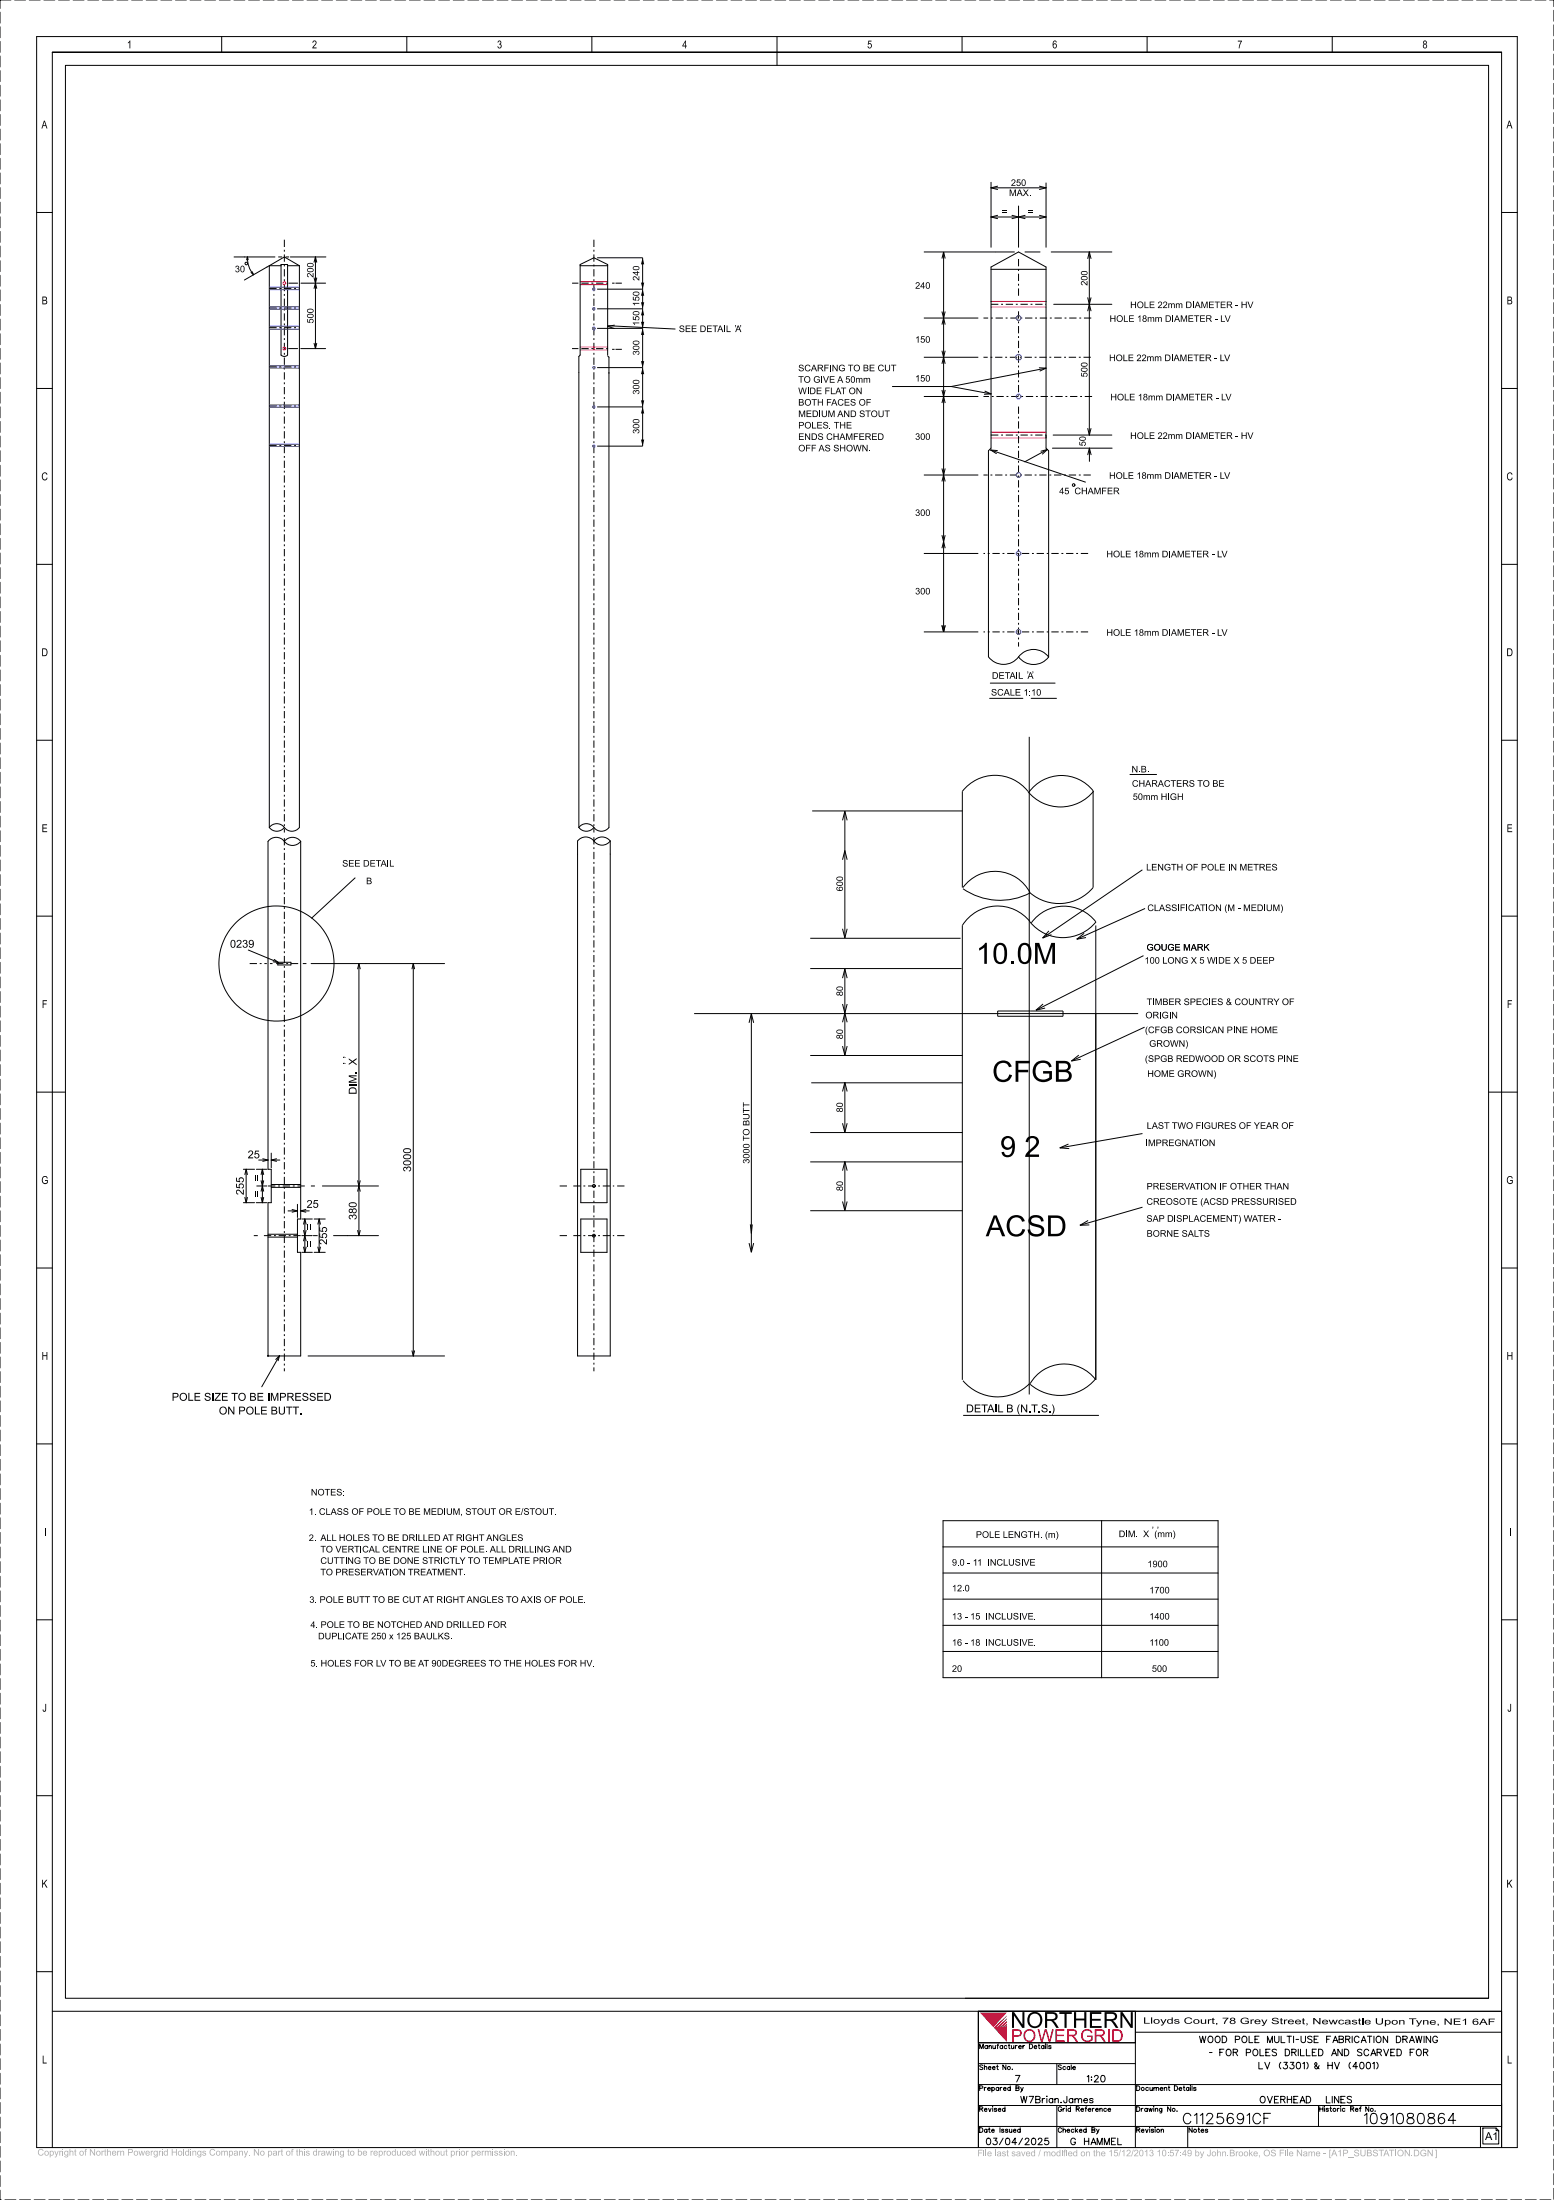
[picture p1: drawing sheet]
<svg xmlns="http://www.w3.org/2000/svg" width="594mm" height="841mm" viewBox="0 0 594 841" stroke-linecap="round" stroke-linejoin="round" font-family="sans-serif">
<g fill="none" stroke="#000" stroke-width=".38">
<path d="M14 14h566v807h-566zM84.7 14v6M155.5 14v6M226.2 14v6M297 14v11M367.7 14v6M438.5 14v6M509.2 14v6M25 25h544v738.9h-544zM378.8 71.8h21M378.8 69.7v24.8M378.8 71.8l2.5 .6"/>
<path d="M381.3 71.2l-2.5 .6M389.3 78.8v15.7M397.3 71.2l2.5 .6M399.8 69.9v24.6M399.8 71.8l-2.5 .6M14 81.2h6M89.5 98.2h15.6M94.6 98.2a9.9 9.9 0 0 0 2.3 6.8M94.6 98.2l.3 1.1M94.6 98.2l-.3 1.2M106.5 98.2h1.2M109.3 98.2h1.1"/>
<path d="M111 98.2h13.6M120.6 98.2v35.1M120.6 98.2l-.5 2M120.6 98.2l.5 2M228.2 98.5h17.4v72h-17.4M353.1 96.3h34.6M360.7 96.3v145.3M360.7 96.3l-.7 2.5M360.7 96.3l.6 2.5M378.8 83h21M378.8 83l2.5 .6M381.3 82.3l-2.5 .7"/>
<path d="M386.8 82.3l5 1.3M391.8 96.3h5.7M391.8 82.3l-5 1.3M397.3 82.3l2.5 .7M399.8 83l-2.5 .6M401.8 96.3h23.2M416.4 96.3v70M416.4 96.3l-.6 2.5M416.4 96.3l.6 2.5M574 81.2h6M96 104.2l.9 .8M96.4 103.9l.5 1.1"/>
<path d="M102.9 101.6v214.7M102.9 101.6l-9.5 5.4M102.9 101.6l5.8-3.4 5.7 3.4M102.9 101.6h4.5M107.4 101.1h2.5v34.6a1.75 1.75 0 0 1-2.5 0zM109.9 101.6h4.5M110.4 108.2h3.4M114.4 101.6v214.7a3.6 3.6 0 0 1-5.7 0M115 108.2h9.5M120.1 106.2l.5 2M120.6 108.2l-.5 2.1M120.6 108.2l.5 2.1"/>
<path d="M121.1 106.2l-.5 2M221.8 101.6h10.5M228.2 118.1h17.4M228.2 110.5h17.4M360 119.1l.7 2.5M361.3 119.1l-.6 2.5M378.8 103h21M402.8 116.3h22.2M415.8 113.8l.6 2.5M416.4 116.3l-.6 2.5M416.4 116.3l.6 2.5M417 113.8l-.6 2.5"/>
<path d="M110.3 133.3h3.5M115 133.3h9.5M120.1 131.2l.5 2.1M121.1 131.2l-.5 2.1M228.2 125.5h17.4M232.3 136l.5 .5v179.8a3.6 3.6 0 0 1-5.8 0M232.3 135.7v-34.6l-5.3-2.6-5.2 2.6v34.6l-.5 .6v180M232.3 124.5l25.8 1.3M234.8 124.3l-2.5 .5 2.5 .8M353.1 121.6h20.8M353.1 136.6h20.8M360 134.1l.7 2.5"/>
<path d="M360.7 121.6l-.7 2.5M360.7 121.6l.6 2.5M360.7 136.6l-.7 2.5M360.7 136.6l.6 2.5M361.3 134.1l-.6 2.5M14 148.5h6M228.2 155.6h17.4M228.2 140.5h17.4M341.1 147.8h22.5M353.1 151.6h20.8M360 149.1l.7 2.5M360.7 151.6l-.7 2.5"/>
<path d="M360.7 151.6l.6 2.5M361.3 149.1l-.6 2.5M363.6 147.8l15.2 2.8M376.5 149.5l2.3 1.1M378.8 150.6l-2.5 .1M397.3 140.6l2.5 .1M399.8 140.7l-36.2 7.1M399.8 140.7l-2.3 1.1M574 148.5h6M360 179.1l.7 2.5M361.3 179.1l-.6 2.5M378.7 172l36.2 12.3"/>
<path d="M378.7 172l2.2 1.4M378.7 172l2.5 .2M400.4 171.8l-2.5 .7M400.4 171.8l-1.9 1.8M400.4 171.8l-8.7 4.7M402.3 171.3h22.8M402.6 166.3h22.4M415.8 163.8l.6 2.5M416.4 171.3l-.6 2.5M416.4 171.3l.7 2.5M416.4 171.3v5.1M417 163.8l-.6 2.5"/>
<path d="M353.1 181.6h20.8M360.7 181.6l-.7 2.5M360.7 181.6l.6 2.5M14 215.7h6M353.1 211.6h20.8M360 204.6l.7 2.5M360.7 207.1l.6 2.5M360.7 207.1l-.7 2.5M361.3 204.6l-.6 2.5M574 215.7h6M360 239.1l.7 2.5M361.3 239.1l-.6 2.5"/>
<path d="M353.1 241.6h20.8M389.3 251.1a7.2 7.2 0 0 1 11.5 .1M389.3 251.1a7.2 7.2 0 0 0 11.5 .1M389.3 251.1a7.2 7.2 0 0 1-11.5 0v-78.8l1-1v-69.2l10.5-5.8 10.5 5.8v69.2l1 1v78.9M378.3 267h12.7M378.5 261.1h24.8M394.2 267h9.6M14 283h6M393.4 281.7v251.4M431.8 296.1h10.4M574 283h6M102.9 316.3a3.6 3.6 0 0 0 5.8 0"/>
<path d="M102.9 316.3a3.6 3.6 0 0 1 5.8 0M221.3 316.3a3.6 3.6 0 0 1 5.7 0M221.3 316.3a3.6 3.6 0 0 0 5.7 0M310.4 310h57.5M322.9 310.1v48.4M322.9 310.1l-.8 3.5M322.9 310.1l.9 3.5M392.9 302.4a15.9 15.9 0 0 0-25.1 .1v36.8M393.3 302.8a15.4 15.4 0 0 1 24.5-.5v37a16.9 16.9 0 0 1-24 2M418 302.4a16.2 16.2 0 0 1-25.1 .1M108.7 321.6a3.9 3.9 0 0 1 6.2 0M108.7 321.6a3.9 3.9 0 0 0 6.2 0"/>
<path d="M114.9 321.6v144.4h-1.2v12.7h1.2v39.7h-12.5v-58.6h1.3v-12.8h-1.3v-125.4a3.9 3.9 0 0 1 6.3 0M135.8 335.5l-16.8 15.6M227 321.5a3.9 3.9 0 0 0 6.3 0M227 321.5a3.9 3.9 0 0 1 6.3 0M233.3 321.5v196.9h-12.5v-196.9a3.9 3.9 0 0 1 6.2 0M322.1 328.7l.8-3.6 .9 3.6M368.1 339.3a15.1 15.1 0 0 1 25.7 2M368.1 339.7a24.9 24.9 0 0 0 25.7 1.6M436.7 332.5l-38.2 26.1M14 350.2h6M309.7 358.7h57.5M322.1 355l.8 3.5"/>
<path d="M323.8 355l-.9 3.5M393.7 352.4a15.9 15.9 0 0 0-25.9 1.4v173.7M400.9 355.9l-2.4 2.7M401.9 357.3l-3.4 1.3M414.4 356.8l-2.8 2.2M415.1 358.4l-3.5 .6M418.9 352.4a15.4 15.4 0 0 0-24.7 .4M418.9 353.8v173.7M419 352.4a16.2 16.2 0 0 1-25.3 .1M437.7 347.3l-26.1 11.7M574 350.2h6M94.9 363.2l11.6 4.8"/>
<path d="M104.4 367.7l2.1 .3M104.8 366.8l1.7 1.2M106.2 367.9h5v1h-5zM118.9 368.3h51M137.2 368.3v104M137.2 368.3l-.5 2.1M137.2 368.3l.5 2.1M158 368.3v150.1M158 368.3l-.5 2.1M158 368.3l.5 2.1M309.7 370.3h57.9M322.9 370.4v33"/>
<path d="M322.9 370.4l-.8 3.5M322.9 370.4l.9 3.5M437.1 365.3l-41.1 20.9M265.3 387.5h169.7M287.2 387.5l-.9 3.5M287.2 387.5l.9 3.5M287.2 387.5v91.2M322.1 399.9l.8 3.5M322.1 383.8l1.7 7M323.8 399.9l-.9 3.5M323.8 383.8l-1.7 7M381.4 386.5h24.9v2h-24.9z"/>
<path d="M398.7 383.8l-2.7 2.4M399.5 385.4l-3.5 .8M437.5 392.7l-28 12.9M14 417.5h11M309.7 403.5h58.2M310.1 413.9h57.8M322.9 413.8v19.1M322.9 413.8l-.8 3.4M322.9 413.8l.9 3.4M412.4 403.3l-2.9 2.3M413.1 404.9l-3.6 .7M569 417.5h11"/>
<path d="M309.7 432.9h58.2M322.1 429.4l.8 3.5M323.8 429.4l-.9 3.5M405.1 438.8l3.6 .3M408.4 437.4l-3.3 1.4M436.7 433.3l-31.6 5.5M93 459.8h4.3M93 447h4.3M93.6 457.7l.5 2.1M94.1 447v12.8M94.1 447l.5 2M94.1 447l-.5 2"/>
<path d="M94.6 457.7l-.5 2.1M97.9 459.8h4.1M98 447h4M98.1 453.4h3.9M98.9 443.5h3.5M99.8 451.4l1 4M99.8 457.7l.5 2.1M100.3 447v12.8M100.3 447l-.5 2M100.3 447l.5 2M100.4 443l2 .5M100.8 451.4l-1 4"/>
<path d="M100.8 457.7l-.5 2.1M102.4 443.5l-2 .4M103.7 453.9h11.2M103.7 452.8h11.2M103.7 440.8v5.6M103.7 443.5l2 .4M103.7 443.5h3.3M105.7 443l-2 .5M123.2 453.4h21.5M136.7 451.4l1 4M137.7 451.4l-1 4M222 447h10v12.8h-10z"/>
<path d="M309.7 444.2h58.2M322.1 459.3l.8 3.5M322.9 444v18.8M322.9 444l-.8 3.5M322.9 444l.9 3.5M323.8 459.3l-.9 3.5M102.4 472.9h11.3M102.4 471.8h11.3M110.1 462.9h3.6M111.7 462.4l2 .5M113.7 462.9l-2 .5M113.7 460.4v5"/>
<path d="M114.9 462.9h3.3M114.9 462.9l2 .5M115.4 472.3h3.9M115.4 478.7h4M115.4 466h4M116 476.7l.5 2M116 470.4l.5 1.9M116.5 466v12.7M116.5 466l-.5 2M116.5 466l.5 2M116.5 472.3l-.5 2.1M116.5 472.3l.5 2.1"/>
<path d="M116.9 462.4l-2 .5M117 476.7l-.5 2M117 470.4l-.5 1.9M120.1 478.7h4.2M120.1 466h4.2M121.5 476.7l.5 2M122 466v12.7M122 466l-.5 2M122 466l.5 2M122.5 476.7l-.5 2M127.5 472.3h17.2M136.7 470.4l.5 1.9"/>
<path d="M137.7 470.4l-.5 1.9M222 466h10v12.7h-10zM286.3 475.2l.9 3.5M286.8 468l.4 3.5 .3-3.4M288.1 475.2l-.9 3.5M309.7 462.8h58.2M415.9 466.6l-3.1 1.8M416.4 468.3l-3.6 .1M436.7 461.5l-23.9 6.9M14 484.7h6M574 484.7h6M102.3 518.1l.2 .4"/>
<path d="M102.7 518.1l-.4 .4M106.9 518.2l-1.5 1.5M106.9 518.2l-.6 2M106.9 518.2l-6.9 11.9M117.8 518.4h52.1M157.5 516.4l.5 2M158.5 516.4l-.5 2M368.1 527.8a17.2 17.2 0 0 0 25.4 1.1M418.7 527.1a17.6 17.6 0 0 1-24.9 2.1M418.7 527.3a15 15 0 0 0-24.9 1.6M14 552h6M368.2 541.1h51.9"/>
<path d="M574 552h6M360.5 581.3h105.1v60h-105.1zM360.5 591.3h105.1M421.1 581.3v60M14 619.2h6M360.5 611.3h105.1M360.5 601.3h105.1M574 619.2h6M360.5 631.3h105.1M360.5 621.3h105.1M14 686.4h6M574 686.4h6"/>
<path d="M14 753.7h6M574 753.7h6M20 768.9h554M369 763.9h200M374 768.9h60v12h-60zM374 768.9v52M565.9 812.9v8.1M566.8 813.5h5.1v1h1v5.1h-6.1zM571.9 813.5l1 1M574 821v-801h-554v801"/>
<circle cx="94.2" cy="100.7" r=".5"/>
<circle cx="410.4" cy="185.4" r=".5"/>
<circle cx="105.7" cy="368.3" r="22"/>
<circle cx="227" cy="453.4" r=".54"/>
<circle cx="227" cy="472.4" r=".54"/>
</g>
<g fill="none" stroke="#000" stroke-width=".38" stroke-dasharray="2.8 1.1 .7 1.1" stroke-linecap="butt">
<path d="M108.7 91.6v226.7M227 91.6v226.7M389.3 99v15.1M102.9 110.3h11.5M102.9 117.8h11.5M221.1 108.2h-2.4M222.2 108.2h10.7M234 108.2h.9M235.3 108.2h2.4M378.8 116.3h21M389.3 119v32.2M102.9 125.3h11.5"/>
<path d="M221.1 133.3h-2.4M222.2 133.3h10.7M234 133.5h.9M235.3 133.5h2.4M416.9 136.6h-41M417.1 121.6h-41.2M102.9 140.2h11.5M102.9 155.2h11.5M389.3 155.4v91.8M417.4 151.6h-41.5M102.9 170.3h11.5M378.8 166.3h21"/>
<path d="M416.9 181.6h-41M415.9 211.6h-40M415.9 241.6h-40M108.7 320.4v203.8M227 320v204.2M95.4 368.3h6.6M103.2 368.3h1M105.6 368.3h8.6M115.7 368.3h1.4M102.4 453.4h14.2M118.9 453.4h1.5M213.9 453.4h3"/>
<path d="M219.1 453.4h15.7M235.9 453.4h3M98.5 472.3h-1.5M114.9 472.3h-14.1M119.7 472.3h1.7M213.9 472.3h3M219.1 472.3h15.7M235.9 472.3h3"/>
</g>
<g fill="none" stroke="#ff0060" stroke-width=".38">
<path d="M221.8 107.7h10.5M221.8 108.8h10.5M378.8 117.4h21M378.8 115.2h21M221.8 132.7h10.5M221.8 133.8h10.5M378.8 167.4h21M378.8 165.2h21"/>
<circle cx="108.7" cy="108.2" r=".55"/>
<circle cx="108.7" cy="133.2" r=".54"/>
</g>
<g fill="#000">
<path d="M245.6 110.5l.6 2.5h-1.2zM245.6 98.5l.6 2.5h-1.2zM245 115.5h1.2l-.6 2.6zM245 108h1.2l-.6 2.5zM245.6 125.5l.6 2.5h-1.2zM245.6 118.1l.6 2.5h-1.2zM245 138.1h1.2l-.6 2.4zM245 123h1.2l-.6 2.5zM245.6 155.6l.6 2.5h-1.2zM245.6 140.5l.6 2.5h-1.2zM245 153h1.2l-.6 2.6zM245 168h1.2l-.6 2.5z"/>
<path d="M133.3 404.6l1.4 1 1.6-1.1v.5l-1.3 .8 1.3 1v.4l-1.5-1.1-1.5 1v-.5l1.1-.8-1.1-.8z" fill-rule="evenodd"/>
<path d="M442 585.1h.2l-.5 1.6 .5 1.6a2.27 2.27 0 0 1-.2-3.2z" fill-rule="evenodd"/>
</g>
<g fill="none" stroke="#00f" stroke-width=".38">
<path d="M102.9 109.8h11.5M102.9 110.7h11.5M102.9 117.3h11.5M102.9 118.2h11.5M102.9 124.7h11.5M102.9 125.8h11.5M102.9 139.8h11.5M102.9 140.7h11.5M102.9 154.8h11.5M102.9 155.7h11.5M102.9 169.8h11.5M102.9 170.7h11.5"/>
<circle cx="227" cy="110.5" r=".46"/>
<circle cx="227" cy="118" r=".45"/>
<circle cx="227" cy="125.5" r=".54"/>
<circle cx="389.3" cy="136.6" r="1.09"/>
<circle cx="389.3" cy="121.6" r=".9"/>
<circle cx="227" cy="140.5" r=".45"/>
<circle cx="227" cy="155.5" r=".45"/>
<circle cx="389.3" cy="151.6" r=".9"/>
<circle cx="227" cy="170.5" r=".46"/>
<circle cx="389.3" cy="181.6" r=".91"/>
<circle cx="389.3" cy="211.6" r=".9"/>
<circle cx="389.3" cy="241.6" r=".9"/>
</g>
<path d="M0 0h594v841h-594v-841" fill="none" stroke="#000" stroke-width=".38" stroke-dasharray="4.2 1.4"/>
<g fill="#b10024">
<path d="M374.5 769.3h10.4l-5.2 5.6z"/>
<path d="M379.8 775.1l5.1-4.6-4.2 4.6 4.2-3.5v.3l-3.2 3.2 3.2-2.5v.5l-2.1 2 2.1-1.6v.7l-1.1 .9 1.1-.7v6.2z" fill-rule="evenodd"/>
</g>
<path d="M402.8 15.6a1.89 1.89 0 0 0 .4 2.9 .96 .96 0 0 0 .8-1.1 .96 .96 0 0 0-1.1-.8l-.2 .3a.68 .68 0 0 1 0-.8 .68 .68 0 0 1 .8-.2l.1 .3h.3a.7 .7 0 0 0-.4-.6 .7 .7 0 0 0-.7 0zM402.8 17.1a.56 .56 0 0 1 .8 .4 .56 .56 0 0 1-.8 .5z" fill-rule="evenodd" fill="#000"/>
<g fill="none" stroke="#000" stroke-width=".38">
<path d="M434 768.9v52M434 776.9h140M374 780.9h60M374 788.9h60M374 796.9h200M399.6 781.4h.1M399.6 781.9v1.2M404 788.9v8M455 797.4h.1M455 798v1.2M374 804.9h200M374 812.9h200"/>
<path d="M379.4 805.4h.1M379.4 806v1.1M400.2 801.2v.3zM400.2 802.2v1.7M404 804.9v16M407.5 805.4h.1M407.6 806v1.1M439.3 813.4h.1M439.5 813.9v1.2M440.9 805.4h.1M441 806v1.1M441.5 813.4h.1"/>
<path d="M441.5 813.9v1.2M454 812.9v8M504 804.9v8M506.2 805.4h.1M506.3 806v1.1M512.4 805.4h.1M512.5 806v1.1M374 820.9v-52h200v52.1"/>
</g>
<g font-size="8">
<text x="373.1" y="368.4">10.0M</text>
<text x="379.2" y="413.5">CFGB</text>
<text x="382.2" y="442.3">9 2</text>
<text x="376.8" y="472.6">ACSD</text>
</g>
<text font-size="6" x="386.2" y="775.2">NORTHERN</text>
<text font-size="4.8" fill="#b10024" x="386.4" y="780.6">PO WERGRID</text>
<g font-size="4">
<text x="452.3" y="811.9">C1125691CF</text>
<text x="521.5" y="811.9">1091080864</text>
</g>
<g font-size="3">
<text x="48.5" y="18.5">1</text>
<text x="119.3" y="18.5">2</text>
<text x="190" y="18.5">3</text>
<text x="260.8" y="18.5">4</text>
<text x="331.5" y="18.5">5</text>
<text x="473" y="18.5">7</text>
<text x="543.7" y="18.5">8</text>
<text x="15.9" y="49.1">A</text>
<text x="575.8" y="49.1">A</text>
<text x="15.9" y="116.4">B</text>
<text x="575.9" y="116.4">B</text>
<text x="15.8" y="183.6">C</text>
<text x="575.8" y="183.6">C</text>
<text x="15.9" y="250.9">D</text>
<text x="575.8" y="250.9">D</text>
<text x="15.9" y="318.1">E</text>
<text x="575.9" y="318.1">E</text>
<text x="87.9" y="362.3">0239</text>
<text x="16" y="385.3">F</text>
<text x="576" y="385.3">F</text>
<text x="131.5" y="407.1" transform="rotate(-90 131.5 407.1)">, ,</text>
<text x="136.3" y="418.4" transform="rotate(-90 136.3 418.4)">DIM.</text>
<text x="94.7" y="442.8">25</text>
<text x="157.1" y="448" transform="rotate(-90 157.1 448)">3000</text>
<text x="15.8" y="452.6">G</text>
<text x="99.4" y="451.4" transform="rotate(-90 99.4 451.4)">=</text>
<text x="575.8" y="452.6">G</text>
<text x="93.2" y="456.9" transform="rotate(-90 93.2 456.9)">255</text>
<text x="99.4" y="457.8" transform="rotate(-90 99.4 457.8)">=</text>
<text x="117.2" y="461.7">25</text>
<text x="136.3" y="466.4" transform="rotate(-90 136.3 466.4)">380</text>
<text x="119.6" y="470.4" transform="rotate(-90 119.6 470.4)">=</text>
<text x="119.6" y="476.8" transform="rotate(-90 119.6 476.8)">=</text>
<text x="125" y="475.9" transform="rotate(-90 125 475.9)">255</text>
<text x="15.9" y="519.8">H</text>
<text x="575.9" y="519.8">H</text>
<text x="65.6" y="535.5">POLE SIZE TO BE IMPRESSED</text>
<text x="369.2" y="539.9">DETAIL B (N.T.S.)</text>
<text x="83.6" y="540.7">ON POLE BUTT.</text>
<text x="16.8" y="587.1">I</text>
<text x="576.8" y="587.1">I</text>
<text x="16.2" y="654.3">J</text>
<text x="576.2" y="654.3">J</text>
<text x="15.9" y="721.6">K</text>
<text x="575.8" y="721.6">K</text>
<text x="16.1" y="788.8">L</text>
<text x="576.1" y="788.8">L</text>
<text x="567.6" y="818.1">A1</text>
</g>
<g font-size="2.5">
<text x="386.4" y="71.1">250</text>
<text x="385.7" y="74.9">MAX.</text>
<text x="383" y="81.9">=</text>
<text x="393" y="81.9">=</text>
<text x="89.8" y="104.1">30</text>
<text x="119.8" y="106.2" transform="rotate(-90 119.8 106.2)">200</text>
<text x="244.4" y="107.3" transform="rotate(-90 244.4 107.3)">240</text>
<text x="349.8" y="110.4">240</text>
<text x="415.7" y="109.2" transform="rotate(-90 415.7 109.2)">200</text>
<text x="244.4" y="117.1" transform="rotate(-90 244.4 117.1)">150</text>
<text x="432" y="117.8">HOLE 22mm DIAMETER - HV</text>
<text x="119.8" y="123.7" transform="rotate(-90 119.8 123.7)">500</text>
<text x="244.4" y="124.6" transform="rotate(-90 244.4 124.6)">150</text>
<text x="280.7" y="124.6">, ,</text>
<text x="424.1" y="123">HOLE 18mm DIAMETER - LV</text>
<text x="259.5" y="126.9">SEE DETAIL</text>
<text x="281" y="126.9">A</text>
<text x="349.8" y="131">150</text>
<text x="244.4" y="135.8" transform="rotate(-90 244.4 135.8)">300</text>
<text x="305.1" y="141.9">SCARFING TO BE CUT</text>
<text x="423.9" y="138">HOLE 22mm DIAMETER - LV</text>
<text x="305.1" y="146.3">TO GIVE A 50mm</text>
<text x="349.8" y="145.9">150</text>
<text x="415.7" y="144.2" transform="rotate(-90 415.7 144.2)">500</text>
<text x="244.4" y="150.8" transform="rotate(-90 244.4 150.8)">300</text>
<text x="305.1" y="155.1">BOTH FACES OF</text>
<text x="305.1" y="150.7">WIDE FLAT ON</text>
<text x="424.4" y="153">HOLE 18mm DIAMETER - LV</text>
<text x="305.1" y="159.4">MEDIUM AND STOUT</text>
<text x="244.4" y="165.8" transform="rotate(-90 244.4 165.8)">300</text>
<text x="305.1" y="163.8">POLES. THE</text>
<text x="432" y="167.8">HOLE 22mm DIAMETER - HV</text>
<text x="305.1" y="172.6">OFF AS SHOWN.</text>
<text x="305.1" y="168.2">ENDS CHAMFERED</text>
<text x="349.8" y="168.1">300</text>
<text x="415" y="170.6" transform="rotate(-90 415 170.6)">50</text>
<text x="423.9" y="183">HOLE 18mm DIAMETER - LV</text>
<text x="404.9" y="188.9">45</text>
<text x="410.3" y="188.9">CHAMFER</text>
<text x="349.8" y="197.2">300</text>
<text x="422.9" y="213">HOLE 18mm DIAMETER - LV</text>
<text x="349.8" y="227.2">300</text>
<text x="422.9" y="243">HOLE 18mm DIAMETER - LV</text>
<text x="392.4" y="257">, ,</text>
<text x="379.2" y="259.5">DETAIL A</text>
<text x="378.8" y="265.9">SCALE 1:10</text>
<text x="432.5" y="295.3">N.B.</text>
<text x="432.7" y="300.8">CHARACTERS TO BE</text>
<text x="433" y="305.8">50mm HIGH</text>
<text x="130.8" y="331.3">SEE DETAIL</text>
<text x="438.1" y="332.8">LENGTH OF POLE IN METRES</text>
<text x="139.9" y="338">B</text>
<text x="322.2" y="340.7" transform="rotate(-90 322.2 340.7)">600</text>
<text x="438.6" y="348.3">CLASSIFICATION (M - MEDIUM)</text>
<text x="438.3" y="363.4">GOUGE MARK</text>
<text x="437.5" y="368.4">100 LONG X 5 WIDE X 5 DEEP</text>
<text x="322.2" y="380.8" transform="rotate(-90 322.2 380.8)">80</text>
<text x="437.8" y="389.3">ORIGIN</text>
<text x="438.3" y="384.2">TIMBER SPECIES &amp; COUNTRY OF</text>
<text x="437.6" y="394.9">(CFGB CORSICAN PINE HOME</text>
<text x="322.2" y="397.3" transform="rotate(-90 322.2 397.3)">80</text>
<text x="439.3" y="400.2">GROWN)</text>
<text x="437.6" y="405.9">(SPGB REDWOOD OR SCOTS PINE</text>
<text x="438.5" y="411.7">HOME GROWN)</text>
<text x="322.2" y="425.3" transform="rotate(-90 322.2 425.3)">80</text>
<text x="438.3" y="431.5">LAST TWO FIGURES OF YEAR OF</text>
<text x="437.9" y="438.1">IMPREGNATION</text>
<text x="286.5" y="444.9" transform="rotate(-90 286.5 444.9)">3000 TO BUTT</text>
<text x="322.2" y="455.3" transform="rotate(-90 322.2 455.3)">80</text>
<text x="438.3" y="454.7">PRESERVATION IF OTHER THAN</text>
<text x="438.2" y="460.5">CREOSOTE (ACSD PRESSURISED</text>
<text x="438.2" y="467.1">SAP DISPLACEMENT) WATER -</text>
<text x="438.3" y="472.8">BORNE SALTS</text>
<text x="118.8" y="571.7">NOTES:</text>
<text x="118" y="579.1">1. CLASS OF POLE TO BE MEDIUM, STOUT OR E/STOUT.</text>
<text x="373" y="587.9">POLE LENGTH. (m)</text>
<text x="427.6" y="587.6">DIM.</text>
<text x="437.7" y="587.6">X</text>
<text x="440.2" y="584">, ,</text>
<text x="442.3" y="587.6">(mm)</text>
<text x="118" y="589.1">2.ALL HOLES TO BE DRILLED AT RIGHT ANGLES</text>
<text x="122.5" y="593.5">TO VERTICAL CENTRE LINE OF POLE. ALL DRILLING AND</text>
<text x="122.5" y="597.8">CUTTING TO BE DONE STRICTLY TO TEMPLATE PRIOR</text>
<text x="363.9" y="598.5">9.0 - 11</text>
<text x="376.9" y="598.5">INCLUSIVE</text>
<text x="438.6" y="599.1">1900</text>
<text x="122.5" y="602.2">TO PRESERVATION TREATMENT.</text>
<text x="363.9" y="608.3">12.0</text>
<text x="439.3" y="609.1">1700</text>
<text x="118.3" y="612.7">3. POLE BUTT TO BE CUT AT RIGHT ANGLES TO AXIS OF POLE.</text>
<text x="118.7" y="622.3">4. POLE TO BE NOTCHED AND DRILLED FOR</text>
<text x="363.9" y="619.1">13 - 15</text>
<text x="376.6" y="619.1">INCLUSIVE.</text>
<text x="439.3" y="619.1">1400</text>
<text x="121.4" y="626.7">DUPLICATE 250 x 125 BAULKS.</text>
<text x="363.9" y="629.1">16 - 18</text>
<text x="376.6" y="629.1">INCLUSIVE.</text>
<text x="439.3" y="629.1">1100</text>
<text x="118.7" y="637.1">5. HOLES FOR LV TO BE AT 90DEGREES TO THE HOLES FOR HV.</text>
<text x="363.9" y="639.1">20</text>
<text x="440.4" y="639.1">500</text>
<text x="458.5" y="780.9">WOOD POLE MULTI-USE FABRICATION DRAWING</text>
<text x="462.2" y="785.9">- FOR POLES DRILLED AND SCARVED FOR</text>
<text x="481.2" y="790.9">LV (3301) &amp; HV (4001)</text>
<text x="388.1" y="795.9">7</text>
<text x="415.6" y="795.9">1:20</text>
<text x="390.2" y="803.9">W7Brian.James</text>
<text x="481.7" y="803.9">OVERHEAD</text>
<text x="507" y="803.9">LINES</text>
<text x="377" y="819.9">03/04/2025</text>
<text x="409.3" y="819.9">G HAMMEL</text>
</g>
<g font-size="2.5" fill="#afafaf">
<text x="14.3" y="824">Copyright of Northern Powergrid Holdings Company. No part of this drawing to be reproduced without prior permission.</text>
<text x="373.6" y="824.3">File last saved / modified on the15/12/2013 10:57:49 byJohn.Brooke, OS File Name - [</text>
<text x="508.9" y="824.3">A1P_SUBSTATION.DGN ]</text>
</g>
<text font-size="2.4" x="436.9" y="773.6">Lloyds Court, 78 Grey Street, Newcastle Upon Tyne, NE1 6AF</text>
<g font-size="1.8">
<text x="374.5" y="783.1">Manufacturer Details</text>
<text x="374.5" y="791.1">Sheet No.</text>
<text x="404.5" y="791.1">Scale</text>
<text x="374.5" y="799.1">Prepared By</text>
<text x="434.5" y="799.1">Document Details</text>
<text x="374.5" y="807.1">Revised</text>
<text x="404.5" y="807.1">Grid Reference</text>
<text x="434.5" y="807.1">Drawing No.</text>
<text x="504.5" y="807.2">Historic Ref No.</text>
<text x="374.5" y="815.1">Date Issued</text>
<text x="404.5" y="815.1">Checked By</text>
<text x="434.5" y="815.1">Revision</text>
<text x="454.5" y="815.1">Notes</text>
</g>
</svg>
